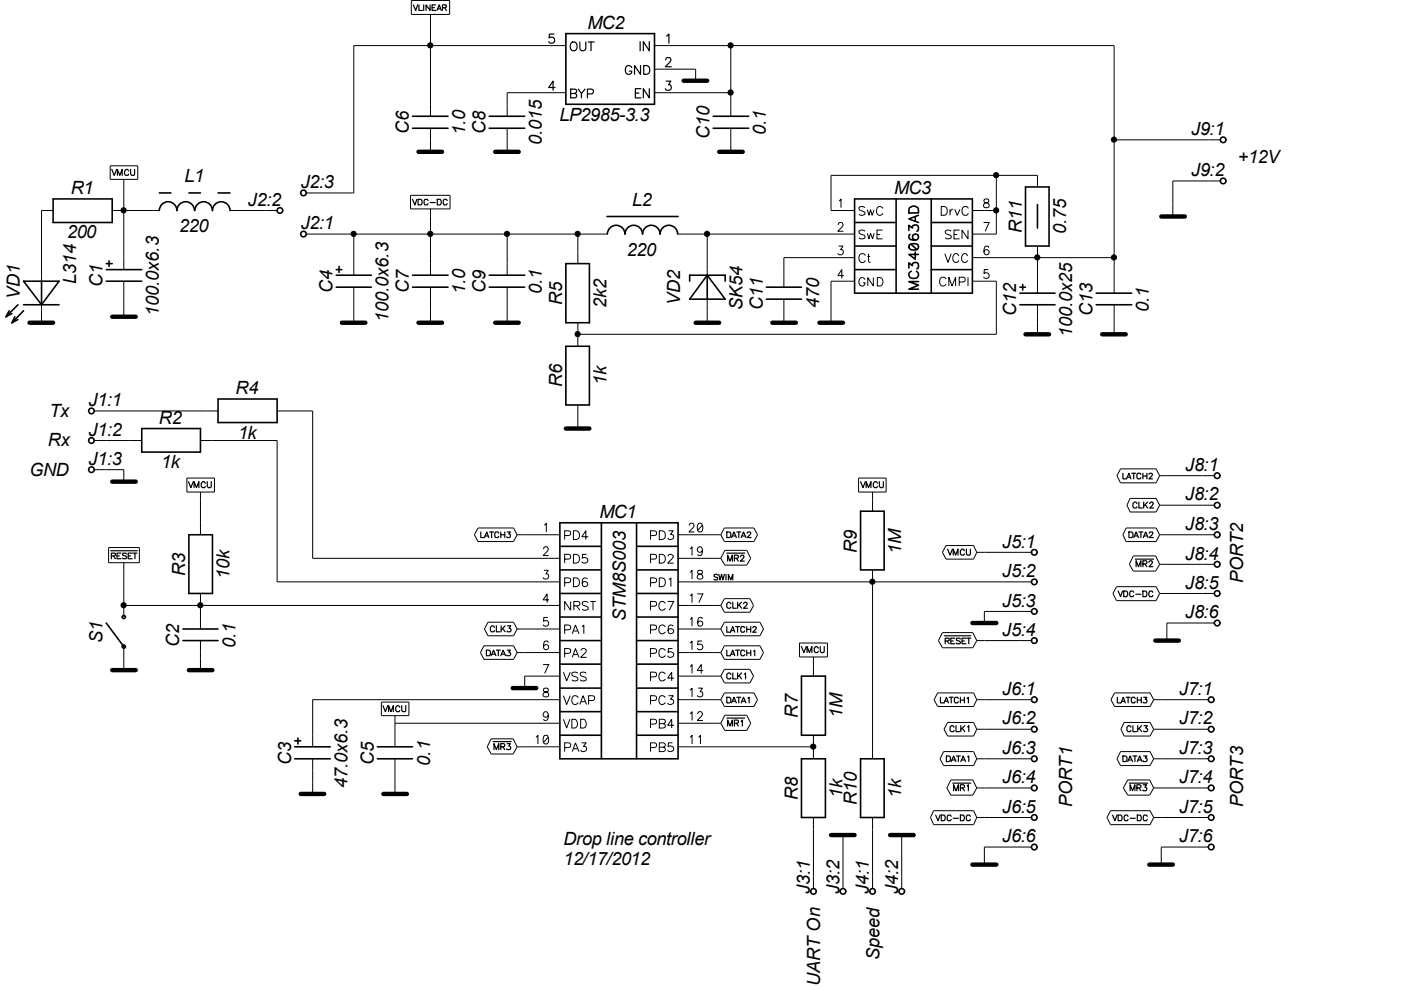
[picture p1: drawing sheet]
<svg xmlns="http://www.w3.org/2000/svg" width="297mm" height="210mm" viewBox="0 0 297 210" stroke-linecap="round" stroke-linejoin="round" font-family="sans-serif">
<g fill="#000" stroke="#000" stroke-width=".21">
<circle cx="91.2" cy="9.6" r=".55"/>
<circle cx="154.9" cy="9.6" r=".55"/>
<circle cx="154.9" cy="19.6" r=".55"/>
<circle cx="211.2" cy="37.1" r=".55"/>
<circle cx="236.2" cy="29.6" r=".55"/>
<circle cx="26.2" cy="44.6" r=".55"/>
<circle cx="75" cy="49.6" r=".55"/>
<circle cx="91.2" cy="49.6" r=".55"/>
<circle cx="107.5" cy="49.6" r=".55"/>
<circle cx="122.5" cy="49.6" r=".55"/>
<circle cx="149.9" cy="49.6" r=".55"/>
<circle cx="211.2" cy="44.6" r=".55"/>
<circle cx="219.9" cy="54.6" r=".55"/>
<circle cx="236.2" cy="54.6" r=".55"/>
<circle cx="122.5" cy="70.8" r=".55"/>
<circle cx="26.2" cy="128.3" r=".55"/>
<circle cx="42.5" cy="128.3" r=".55"/>
<circle cx="185" cy="123.3" r=".55"/>
<circle cx="172.4" cy="158.3" r=".55"/>
</g>
<g fill="none" stroke="#000" stroke-width=".21">
<path d="M87.2 .1h8.1v3h-8.1zM91.3 3.1v21.6M120 19.7h-12.5v5M120 9.7h-45v31.2h-10M138.8 14.7h8.7v2.4M138.8 19.7h16.1M138.8 9.7h97.4v52.5M154.9 9.7v15M23.4 35.2h5.8v2.8h-5.8zM26.2 38v19.2M91.3 27.2v5M107.5 27.2v5"/>
<path d="M154.9 27.2v5M211.2 37.2v12.4h-5M220 39.6v-2.4h-43.8v7.4h5M236.2 29.6h22.5M258.7 38.4h-10v7.5M11.3 44.6h-2.5v15M23.8 44.6h10M26.2 59.6v7.6M48.8 44.6h10M65 49.6h63.7M75 49.6v8.7M87 41.4h8.4v2.9h-8.4z"/>
<path d="M91.3 44.3v14M107.5 49.6v8.7M122.5 49.6v6.3M143.8 49.6h37.4M149.9 49.6v8.7M177.7 47.7l.2-.4a.55 .55 0 0 1 .7 .1 .55 .55 0 0 1-.1 .8l-.9 .8h1.2M177.8 52.2h.9l-.5 .7a.59 .59 0 0 1 .5 1 .59 .59 0 0 1-1.1-.2M177.9 42.6l.4-.4v1.8M178.9 58.4h-1.3l.9-1.2v1.8M181.2 59.6h-5v8.8M181.2 54.6h-15v6.3M183.4 59.3a.65 .65 0 0 0-.8-.4 .65 .65 0 0 0-.5 .6v.5a.64 .64 0 0 0 .7 .6 .64 .64 0 0 0 .6-.6h-.4"/>
<path d="M183.4 49a.73 .73 0 0 0-1.3 .2l.2 .3 .7 .3a.46 .46 0 0 1 .4 .6 .9 .9 0 0 1-1.3 0M183.4 44a.73 .73 0 0 0-1.3 .2l.2 .3 .7 .3a.46 .46 0 0 1 .4 .6 .9 .9 0 0 1-1.3 0M183.5 54.2l-.5-.4a.93 .93 0 0 0-.9 .9 .93 .93 0 0 0 .9 .9l.5-.4M183.9 49.5l.3 1.1 .4-1.1 .4 1.1 .3-1.1M183.9 44.5l.3 1.1 .4-1.1 .3 1.1 .4-1.1M183.9 54.4h.6M184.1 53.8v1.5l.1 .3h.4M185.2 58.9v1.7l-1.2-1.7v1.7M185.9 49.7h.7M186 58.9h.6a.95 .95 0 0 1 .6 .8 .95 .95 0 0 1-.6 .9h-.6zM187.1 48.8h-1.2v1.8h1.2M187.2 44.2a.7 .7 0 0 0-.8-.4 .7 .7 0 0 0-.6 .7 .76 .76 0 0 0 .4 1.1 .76 .76 0 0 0 1-.4"/>
<path d="M199.6 43.8a1.02 1.02 0 0 1 1.2 .5 1.02 1.02 0 0 1-.3 1.3h-.9zM200.3 53.8l.7 1.8 .7-1.8M200.6 59.2a.7 .7 0 0 0-.9-.4 .7 .7 0 0 0-.5 .7 .76 .76 0 0 0 .4 1.1 .76 .76 0 0 0 1-.4M201.4 44.4v1.2M201.7 49a.73 .73 0 0 0-1.3 .2l.2 .3 .7 .3a.46 .46 0 0 1 .4 .6 .9 .9 0 0 1-1.3 0M202.1 44.4h-.3l-.4 .6M202.3 49.7h.6M202.4 44.4l.5 1.2 .6-1.2M203.3 54.3a.65 .65 0 0 0-.8-.5 .65 .65 0 0 0-.5 .7v.5a.65 .65 0 0 0 .5 .6 .65 .65 0 0 0 .8-.4M203.4 59.8l1.1-.1 .1-.2v-.6l-.5-.1h-.7v1.8M203.5 48.8h-1.2v1.8h1.2M205.1 54.3a.65 .65 0 0 0-.7-.5 .65 .65 0 0 0-.5 .7v.5a.65 .65 0 0 0 .5 .6 .65 .65 0 0 0 .7-.4"/>
<path d="M205.2 48.8v1.8l-1.2-1.8v1.8M205.2 58.8v1.8M205.3 44.2a.7 .7 0 0 0-.8-.4 .7 .7 0 0 0-.5 .7 .76 .76 0 0 0 .3 1.1 .76 .76 0 0 0 1-.4M206.2 59.6h5v11.3h-88.7M206.2 44.6h5M206.2 54.6h30M208.5 47.2h1.2l-.8 1.8M208.7 42.3l-.1 .4 .3 .2a.64 .64 0 0 1 .7 .3 .64 .64 0 0 1-.1 .8h-.5a.51 .51 0 0 1-.5-.5 .51 .51 0 0 1 .5-.5l.5-.1 .1-.4a.6 .6 0 0 0-.9-.2zM209.5 57.2h-.8l-.1 .8a.63 .63 0 0 1 1 0 .63 .63 0 0 1-.2 .9 .63 .63 0 0 1-.9-.2M209.6 52.5a.48 .48 0 0 0-.7-.2 1.08 1.08 0 0 0 .3 1.7 .55 .55 0 0 0 .5-.5 .55 .55 0 0 0-.5-.6 .55 .55 0 0 0-.6 .5M220 52.2v10M8.8 64.6v3.8"/>
<path d="M75 60.9v7.5M91.3 60.9v7.5M107.5 60.9v7.5M122.5 68.4v5M149.9 63.4v5M166.2 63.4v5M201.2 60.6v-1.8l.6 1.8 .8-1.8v1.8M220 64.6v6.3M236.2 64.6v6.3M20.1 99.6h6.1v2.5M20.1 87.1h26.1M20.1 93.4h10"/>
<path d="M42.5 93.4h16.3v30h59.9M58.8 87.1h7.5v31.3h52.4M122.5 85.9v5M237.6 99.4h7.5l.8 1.5-.8 1.5h-7.5l-.8-1.5zM23 116.1h6.5v3.2h-6.5zM26.2 119.3v11.5M39.6 101.4h5.9v2.9h-5.9zM42.5 104.3v9.1M101.3 111.9h7.6l.7 1.5-.7 1.4h-7.6l-.7-1.4zM109.6 113.4h9.1M115.2 116.4l.2-.4a.55 .55 0 0 1 .8 .2 .55 .55 0 0 1-.2 .7l-.9 .9h1.2M115.4 111.4l.4-.5v1.9"/>
<path d="M119.7 118.5h1.1l.2-.3-.1-.5-.4-.2h-.8v1.9M119.7 113.6l1.1-.1 .2-.3-.1-.5-.4-.2h-.8v1.9M121.6 117.5a1.01 1.01 0 0 1 1.1 .4 1.01 1.01 0 0 1 0 1.2l-.5 .3h-.6zM121.6 112.5a1.01 1.01 0 0 1 1.1 .4 1.01 1.01 0 0 1 0 1.2l-.5 .3h-.6zM124.4 117.5h-.9l-.1 .9a.67 .67 0 0 1 1.1-.1 .67 .67 0 0 1-.2 1 .67 .67 0 0 1-.9-.2M124.7 113.8h-1.3l.8-1.3v1.9M137.9 118.5h1.1l.2-.3-.1-.5-.4-.2h-.8v1.9M137.9 113.6l1.1-.1 .2-.3-.1-.5-.4-.2h-.8v1.9M139.8 117.5a1.01 1.01 0 0 1 1.1 .4 1.01 1.01 0 0 1 0 1.2l-.5 .3h-.6zM139.8 112.5a1.01 1.01 0 0 1 1.1 .4 1.01 1.01 0 0 1 0 1.2l-.5 .3h-.6zM141.6 118v-.1a.57 .57 0 0 1 .7-.4 .57 .57 0 0 1 .4 .6l-1.1 1.3h1.2M141.7 112.5h1l-.5 .8a.59 .59 0 0 1 .6 .7 .59 .59 0 0 1-.8 .4l-.4-.3"/>
<path d="M143.8 118.4h9M143.8 113.4h9M146.1 111.4l.2-.4a.55 .55 0 0 1 .8 .2 .55 .55 0 0 1-.2 .7l-.9 .9h1.2M146.3 116.3l.4-.4v1.9M148.1 111l.4-.1a1.1 1.1 0 0 1 0 1.9h-.2a1.21 1.21 0 0 1-.2-1.8zM148.9 116.6a.55 .55 0 0 1-.7 .5 .55 .55 0 0 1-.2-.9 .55 .55 0 0 1 .8 .1 1.23 1.23 0 0 1-.4 1.5l-.4-.1-.1-.2M148.9 111.4l-1 1.1M153.6 111.9h6.3l.7 1.5-.7 1.4h-6.3l-.8-1.4zM153.7 116.7h4.6l.9 1.7-.9 1.4h-4.6l-.9-1.4zM182 101.4h5.9v2.9h-5.9zM185 104.3v4.1M200.6 115.7h5.8l.7 1.4-.7 1.4h-5.8l-.8-1.4z"/>
<path d="M207.1 117.1h11.6M238.8 111.9h6.3l.8 1.5-.8 1.4h-6.3l-.7-1.4zM239.6 105.7h5.5l.8 1.4-.8 1.5h-5.5l-.7-1.5zM240.3 117.9h4.7l.9 1.7-.9 1.5h-4.7l-.9-1.5zM245.9 119.6h11.6M245.9 107.1h11.6M245.9 100.9h11.6M245.9 113.4h11.6M26.2 137.1v5M26.2 128.4h92.5M42.5 125.8v7.6M42.5 135.8v6.3"/>
<path d="M102.6 136.9h6.3l.7 1.5-.7 1.4h-6.3l-.7-1.4zM103.5 131.9h5.4l.7 1.5-.7 1.4h-5.4l-.8-1.4zM109.6 133.4h9.1M109.6 138.4h9.1M115.3 120.9h.9l-.5 .8a.59 .59 0 0 1 .5 .9 .59 .59 0 0 1-1.1-.2M116.2 130.9h-.9l-.1 .9a.63 .63 0 0 1 1-.1 .63 .63 0 0 1-.1 1 .63 .63 0 0 1-1-.3M116.2 136.2a.48 .48 0 0 0-.7-.2 1.08 1.08 0 0 0 .3 1.8 .55 .55 0 0 0 .5-.6 .55 .55 0 0 0-.5-.5 .55 .55 0 0 0-.6 .5M116.4 127.2h-1.3l.9-1.3v1.9M119.7 133.5l1.1-.1 .2-.2-.1-.5-.4-.2h-.8v1.9M119.7 138.5l1.1-.1 .2-.2-.1-.5-.4-.2h-.8v1.9M119.7 123.5h1.1l.2-.3-.1-.5-.4-.2h-.8v1.9M121 127.5v1.9l-1.3-1.9v1.9"/>
<path d="M121.3 134.4l.7-1.9 .8 1.9M121.3 139.4l.7-1.9 .8 1.9M121.6 122.5a1.01 1.01 0 0 1 1.1 .4 1.01 1.01 0 0 1 0 1.2l-.5 .3h-.6zM121.6 133.8h.8M121.6 138.8h.8M121.7 128.5l1.1-.1 .1-.3v-.4l-.5-.2h-.7v1.9M122.3 128.5l.6 .9M123.2 137.9a.57 .57 0 0 1 .6-.4 .57 .57 0 0 1 .5 .5l-1.2 1.4h1.3M123.4 132.9l.4-.4v1.9M124.5 122.8a.58 .58 0 0 0-1 .1 1.1 1.1 0 0 0 .5 1.5 .58 .58 0 0 0 .6-.5 .58 .58 0 0 0-.5-.7 .58 .58 0 0 0-.7 .6M124.7 127.8a.73 .73 0 0 0-1.3 .1l.2 .4 .7 .2a.46 .46 0 0 1 .4 .6 .9 .9 0 0 1-1.3 0M125.1 127.5h1.2"/>
<path d="M125.7 127.5v1.9M137.9 133.5l1.1-.1 .2-.2-.1-.5-.4-.2h-.8v1.9M137.9 128.5h1.1l.2-.3-.1-.5-.4-.2h-.8v1.9M137.9 138.5l1.1-.1 .2-.2-.1-.5-.4-.2h-.8v1.9M137.9 123.5h1.1l.2-.3-.1-.5-.4-.2h-.8v1.9M139.8 122.5a1.01 1.01 0 0 1 1.1 .4 1.01 1.01 0 0 1 0 1.2l-.5 .3h-.6zM141.1 132.9a.7 .7 0 0 0-.9-.4 .7 .7 0 0 0-.5 .8 .76 .76 0 0 0 .3 1 .76 .76 0 0 0 1.1-.3M141.1 127.9a.7 .7 0 0 0-.9-.4 .7 .7 0 0 0-.5 .8 .76 .76 0 0 0 .3 1 .76 .76 0 0 0 1.1-.3M141.1 137.9a.7 .7 0 0 0-.9-.4 .7 .7 0 0 0-.5 .8 .76 .76 0 0 0 .3 1 .76 .76 0 0 0 1.1-.3M141.6 127.5h1.2l-.9 1.9M141.8 122.9l.4-.4v1.9M142.6 137.5h-.9l-.1 .9a.67 .67 0 0 1 1.1-.1 .67 .67 0 0 1-.2 1 .67 .67 0 0 1-.9-.3"/>
<path d="M142.7 132.8a.58 .58 0 0 0-1 .1 1.1 1.1 0 0 0 .5 1.5 .58 .58 0 0 0 .6-.5 .58 .58 0 0 0-.5-.7 .58 .58 0 0 0-.7 .6M143.8 128.4h9M143.8 133.4h9M143.8 138.4h9M143.8 123.4h74.9M146.3 131.3l.4-.4v1.9M146.3 126.3l.4-.4v1.9M146.3 136.3l.4-.4v1.9M146.3 121.3l.4-.4v1.9M147.8 125.9h1.2l-.8 1.9M148 121l-.1 .4 .3 .3a.64 .64 0 0 1 .7 .2 .64 .64 0 0 1-.1 .8l-.5 .1a.51 .51 0 0 1-.5-.6 .51 .51 0 0 1 .5-.4l.5-.2 .1-.3a.6 .6 0 0 0-.9-.3zM148.8 135.9h-.8l-.1 .9a.63 .63 0 0 1 1-.1 .63 .63 0 0 1-.2 1 .63 .63 0 0 1-.9-.3"/>
<path d="M148.9 131.2a.48 .48 0 0 0-.7-.2 1.08 1.08 0 0 0 .3 1.8 .55 .55 0 0 0 .5-.6 .55 .55 0 0 0-.5-.5 .55 .55 0 0 0-.6 .5M153.6 131.9h7.5l.8 1.5-.8 1.4h-7.5l-.8-1.4zM153.6 136.9h7.5l.8 1.5-.8 1.4h-7.5l-.8-1.4zM153.6 126.9h5.4l.8 1.5-.8 1.4h-5.4l-.8-1.4zM169.5 136.3h5.9v3h-5.9zM172.5 139.3v4.1M185 120.8v40.1M199.8 134.1h6.4l.9 1.7-.9 1.5h-6.4l-.8-1.5zM207.1 135.8h11.6M218.7 129.6h-10v2.5M236.7 124.4h8.4l.8 1.4-.8 1.6h-8.4l-.7-1.6zM245.9 125.8h11.6"/>
<path d="M257.5 132.1h-10.1v3.7M80.9 148.9h5.8v2.8h-5.8zM83.7 151.7v6.6M83.7 153.3h35M104.1 156.6h4.7l.8 1.7-.8 1.6h-4.7l-.8-1.6zM109.6 158.3h9.1M113.6 156.3l.4-.4v1.8M115.1 140.9h1.2l-.8 1.9M115.3 146l-.1 .4 .3 .3a.64 .64 0 0 1 .7 .2 .64 .64 0 0 1 0 .8l-.6 .1a.51 .51 0 0 1-.5-.6 .51 .51 0 0 1 .6-.5l.5-.1v-.4a.6 .6 0 0 0-.9-.2zM115.4 156l.4-.1a1.1 1.1 0 0 1 0 1.8h-.1a1.21 1.21 0 0 1-.3-1.7zM116.2 151.6a.55 .55 0 0 1-.7 .4 .55 .55 0 0 1-.2-.8 .55 .55 0 0 1 .9 0 1.23 1.23 0 0 1-.5 1.6l-.4-.1-.1-.2M116.2 156.3l-1 1.1"/>
<path d="M118.7 148.4h-52.4v9.9M118.7 143.4h-7.4v2.5M119.5 152.5l.6 1.9 .7-1.9M119.5 142.5l.6 1.9 .8-1.9M119.5 147.5l.6 1.9 .8-1.9M119.7 158.5l1.1-.1 .2-.2-.1-.5-.4-.2h-.8v1.9M121.2 152.5a.98 .98 0 0 1 1.2 .7 .98 .98 0 0 1-.6 1.2h-.6zM121.3 159.4l.7-1.9 .8 1.9M121.6 158.8h.8M122.5 142.8a.73 .73 0 0 0-1.3 .1l.2 .4 .7 .2a.46 .46 0 0 1 .4 .6 .9 .9 0 0 1-1.3 0M122.6 147.9a.7 .7 0 0 0-.8-.4 .7 .7 0 0 0-.6 .8 .76 .76 0 0 0 .4 1 .76 .76 0 0 0 1-.4M122.9 149.4l.7-1.9 .8 1.9"/>
<path d="M123.1 152.5a.98 .98 0 0 1 1.2 .7 .98 .98 0 0 1-.6 1.2h-.6zM123.2 148.8h.8M123.3 157.5h1l-.6 .8a.59 .59 0 0 1 .7 .6 .59 .59 0 0 1-.9 .5l-.4-.4M124.3 142.8a.73 .73 0 0 0-1.3 .1l.2 .4 .7 .2a.46 .46 0 0 1 .4 .6 .9 .9 0 0 1-1.3 0M124.8 148.5l1.1-.1 .2-.2-.1-.5-.4-.2h-.8v1.9M137.9 153.5l1.1-.1 .2-.2-.1-.5-.4-.2h-.8v1.9M137.9 143.5l1.1-.1 .2-.2-.1-.5-.4-.2h-.8v1.9M137.9 158.5l1.1-.1 .2-.2-.1-.5-.4-.2h-.8v1.9M137.9 148.5l1.1-.1 .2-.2-.1-.5-.4-.2h-.8v1.9M139.8 152.5h.7l.5 .2v.6l-.5 .1 .4 .1 .2 .3-.2 .5-1.1 .1zM139.8 157.5h.7l.5 .2v.6l-.5 .1 .4 .1 .2 .3-.2 .5-1.1 .1zM139.8 153.4h.7"/>
<path d="M139.8 158.4h.7M141.1 142.9a.7 .7 0 0 0-.9-.4 .7 .7 0 0 0-.5 .8 .76 .76 0 0 0 .3 1 .76 .76 0 0 0 1.1-.4M141.1 147.9a.7 .7 0 0 0-.9-.4 .7 .7 0 0 0-.5 .8 .76 .76 0 0 0 .3 1 .76 .76 0 0 0 1.1-.4M141.7 147.5h1l-.5 .8a.59 .59 0 0 1 .6 .6 .59 .59 0 0 1-.8 .5l-.4-.4M142.6 157.5h-.9l-.1 .8a.67 .67 0 0 1 1.1 0 .67 .67 0 0 1-.2 1 .67 .67 0 0 1-.9-.3M142.9 153.8h-1.3l.8-1.3v1.9M142.9 143.8h-1.3l.8-1.3v1.9M143.8 158.3h28.7M143.8 148.4h9M143.8 143.4h9M143.8 153.3h9M146.3 151.3l.4-.4v1.9"/>
<path d="M146.3 141.3l.4-.4v1.9M146.3 156.3l.4-.4v1.8M146.3 146.3l.4-.4v1.9M147.9 151.4l.2-.4a.55 .55 0 0 1 .7 .1 .55 .55 0 0 1-.1 .8l-.9 .9h1.2M148 145.9h.9l-.5 .8a.59 .59 0 0 1 .5 .9 .59 .59 0 0 1-1.1-.2M148.1 156.3l.4-.4v1.8M149.1 142.2h-1.3l.9-1.3v1.9M153.6 141.9h5.4l.8 1.5-.8 1.4h-5.4l-.8-1.4zM153.6 146.9h6.3l.7 1.5-.7 1.4h-6.3l-.8-1.4zM153.7 151.7h4.6l.9 1.6-.9 1.6h-4.6l-.9-1.6zM172.5 155.9v5M198.8 146.9h7.6l.7 1.5-.7 1.4h-7.6l-.8-1.4z"/>
<path d="M200.1 159.4h6.3l.7 1.5-.7 1.4h-6.3l-.8-1.4zM200.9 153.2h5.5l.7 1.4-.7 1.5h-5.5l-.7-1.5zM207.1 154.6h11.6M207.1 148.4h11.6M236.3 146.9h7.5l.8 1.5-.8 1.4h-7.5l-.8-1.4zM237.6 159.4h6.2l.8 1.5-.8 1.4h-6.2l-.8-1.4zM238.3 153.2h5.5l.8 1.4-.8 1.5h-5.5l-.6-1.5zM244.6 154.6h11.6M244.6 148.4h11.6M66.3 160.9v7.4M83.7 160.9v7.4M172.5 173.3v15"/>
<path d="M178.7 177.1v11.2M185 173.3v15M191.2 177.1v11.2M198 171.9h8.4l.7 1.4-.7 1.6h-8.4l-.7-1.6zM201.6 165.4h4.6l.9 1.7-.9 1.5h-4.6l-.9-1.5zM207.1 173.3h11.6M207.1 167.1h11.6M207.1 160.9h11.6M218.7 179.6h-10v3.7M235.5 171.9h8.3l.8 1.4-.8 1.6h-8.3l-.8-1.6zM239.1 165.4h4.7l.8 1.7-.8 1.5h-4.7l-.9-1.5zM244.6 173.3h11.6"/>
<path d="M244.6 167.1h11.6M244.6 160.9h11.6M256.2 179.6h-10v3.7"/>
</g>
<g fill="none" stroke="#000" stroke-width=".34">
<path d="M120 7.1h18.8v15h-18.8zM87.5 27.2h7.5M87.5 24.7h7.5M103.7 27.2h7.6M103.7 24.7h7.6M151.2 27.2h7.5M151.2 24.7h7.5M217.4 39.6h5v12.6h-5zM5 59.6h7.5l-3.7 5zM8.8 59.6v5M11.3 42.2h12.5v5h-12.5zM22.5 59.6h7.6"/>
<path d="M22.5 57.2h7.6M22.5 55.9h1.3M23.1 55.3v1.2M33.8 44.6a1.86 1.86 0 0 1 1.8-1.8 1.86 1.86 0 0 1 1.9 1.8 1.86 1.86 0 0 1 1.9-1.8 1.86 1.86 0 0 1 1.8 1.8M33.8 40.9h2.4M40 40.9h2.5M41.3 44.6a1.86 1.86 0 0 1 1.9-1.8 1.86 1.86 0 0 1 1.8 1.8 1.86 1.86 0 0 1 1.9-1.8 1.86 1.86 0 0 1 1.9 1.8M46.2 40.9h2.6M71.3 57.2h1.2M71.3 58.3h7.4M71.9 56.5v1.3M87.5 58.3h7.5"/>
<path d="M103.7 58.3h7.6M120 55.9h5v12.5h-5zM128.7 45.9h15.1M128.8 49.6a1.86 1.86 0 0 1 1.8-1.8 1.86 1.86 0 0 1 1.9 1.8 1.86 1.86 0 0 1 1.9-1.8 1.86 1.86 0 0 1 1.8 1.8 1.86 1.86 0 0 1 1.9-1.8 1.86 1.86 0 0 1 1.9 1.8 1.86 1.86 0 0 1 1.8-1.8 1.86 1.86 0 0 1 1.9 1.8M146.2 59.6v-1.3h7.6v1.3M149.9 58.3l3.9 5.1h-7.6zM149.9 58.3v5.1M181.2 52.2h8.8M181.2 57.2h8.8M181.2 42.2h25v20h-25zM181.2 47.2h8.8M190 42.2v20"/>
<path d="M192.7 56.8v-1.1l.8 .6a.65 .65 0 0 1 .7-.7 .65 .65 0 0 1 .5 .9l-.1 .3-.2 .2M192.7 48.9v-1.1l.8 .6a.65 .65 0 0 1 .7-.7 .65 .65 0 0 1 .5 .8l-.1 .4-.2 .1M192.8 51.9a1.79 1.79 0 0 1 1.8 0 .77 .77 0 0 1-.2 1 1.36 1.36 0 0 1-1.7-.5zM192.8 44.1a1.09 1.09 0 0 1 1.1-.4 1.09 1.09 0 0 1 .8 .8v.6h-2zM193 49.7a.6 .6 0 0 0-.2 .9 1.76 1.76 0 0 0 1.7 .2 .64 .64 0 0 0 .1-1 .64 .64 0 0 0-1 .2 .64 .64 0 0 0 .5 .9M193.1 51.7l1.3 1.2M193.2 57.5a.78 .78 0 0 0-.5 .9 .78 .78 0 0 0 .8 .6 .91 .91 0 0 0 .9-.1 .91 .91 0 0 0 .3-.9l-.4-.5M194.1 53.4v1.6l-1.4-1.1h2M194.1 45.9v1M194.7 59.7h-2l2 .8-2 .8h2M194.7 45.6l-2 .8 2 .8M197.4 52.2h8.8"/>
<path d="M197.4 57.2h8.8M197.4 47.2h8.8M197.4 42.2v20M220 43.4v5M1.9 65.9l-.6 1.3M2.5 66.5l-1.2 .7M3.1 67.2l-.6 1.2M3.8 67.7l-1.3 .7M3.8 64.6l-2.5 2.6M5 64.6h7.5M5 65.9l-2.5 2.5M71.3 60.9h7.4"/>
<path d="M87.5 60.9h7.5M103.7 60.9h7.6M120 73.4h5v12.5h-5zM162.5 60.9h7.4M162.5 63.4h7.4M216.2 60.9h1.2M216.2 64.6h7.5M216.2 62.2h7.5M216.8 60.3v1.2M232.4 64.6h7.5M232.4 62.2h7.5M30.1 90.9h12.4v5h-12.4z"/>
<path d="M46.2 84.6h12.6v5h-12.6zM40 113.4h5v12.4h-5zM118.7 110.8h25.1v50.1h-25.1zM118.7 115.8h8.8M127.5 110.8v50.1M135 110.8v50.1M135 115.8h8.8M182.5 108.4h5v12.4h-5zM22.5 132.1l3.7 5M38.8 135.8h7.4M38.8 133.4h7.4M118.7 125.8h8.8"/>
<path d="M118.7 120.8h8.8M118.7 135.8h8.8M118.7 130.8h8.8M135 125.8h8.8M135 120.8h8.8M135 135.8h8.8M135 130.8h8.8M62.5 158.3h7.5M62.5 157.1h1.3M63.2 156.5v1.2M80 158.3h7.5M118.7 155.9h8.8"/>
<path d="M118.7 150.9h8.8M118.7 140.8h8.8M118.7 145.9h8.8M135 155.9h8.8M135 150.9h8.8M135 140.8h8.8M135 145.9h8.8M169.9 143.4h5.1v12.5h-5.1zM62.5 160.9h7.5M80 160.9h7.5M169.9 160.9h5.1v12.4h-5.1zM182.5 160.9h5v12.4h-5z"/>
<circle cx="259.3" cy="38.4" r=".59"/>
<circle cx="259.3" cy="29.6" r=".59"/>
<circle cx="59.4" cy="44.6" r=".59"/>
<circle cx="64.3" cy="40.9" r=".59"/>
<circle cx="64.3" cy="49.6" r=".59"/>
<circle cx="19.4" cy="93.4" r=".59"/>
<circle cx="19.4" cy="99.6" r=".59"/>
<circle cx="19.4" cy="87.1" r=".59"/>
<circle cx="219.3" cy="117.1" r=".59"/>
<circle cx="258.1" cy="107.1" r=".59"/>
<circle cx="258.1" cy="100.9" r=".59"/>
<circle cx="258.1" cy="113.4" r=".59"/>
<circle cx="258.1" cy="119.6" r=".59"/>
<circle cx="26.2" cy="137.1" r=".34"/>
<circle cx="26.2" cy="130.8" r=".34"/>
<circle cx="219.3" cy="123.4" r=".59"/>
<circle cx="219.3" cy="129.6" r=".59"/>
<circle cx="219.3" cy="135.8" r=".59"/>
<circle cx="258.1" cy="132.1" r=".59"/>
<circle cx="258.1" cy="125.8" r=".59"/>
<circle cx="219.3" cy="148.3" r=".59"/>
<circle cx="219.3" cy="154.6" r=".59"/>
<circle cx="256.8" cy="148.3" r=".59"/>
<circle cx="256.8" cy="154.6" r=".59"/>
<circle cx="219.3" cy="167.1" r=".59"/>
<circle cx="219.3" cy="179.6" r=".59"/>
<circle cx="219.3" cy="173.3" r=".59"/>
<circle cx="219.3" cy="160.9" r=".59"/>
<circle cx="256.8" cy="173.3" r=".59"/>
<circle cx="256.8" cy="167.1" r=".59"/>
<circle cx="256.8" cy="179.6" r=".59"/>
<circle cx="256.8" cy="160.9" r=".59"/>
<circle cx="172.5" cy="189" r=".59"/>
<circle cx="178.7" cy="189" r=".59"/>
<circle cx="185" cy="189" r=".59"/>
<circle cx="191.2" cy="189" r=".59"/>
</g>
<g fill="none" stroke="#000" stroke-width=".25">
<path d="M87.6 1l.5 1.2 .5-1.2M88.8 1v1.2h.8M89.8 1v1.2M91.2 1v1.2l-.9-1.2v1.2M91.6 1.6h.5M92.4 1h-.8v1.2h.8M92.6 2.2l.5-1.2 .5 1.2M92.8 1.9h.6M93.8 1.6l.8-.1v-.5h-.8v1.2M94.2 1.6l.5 .6M117.4 7.2h-.9l-.1 .9a.68 .68 0 0 1 1-.1 .68 .68 0 0 1-.1 1.1 .68 .68 0 0 1-1-.3M117.7 18.6h-1.4l1-1.4v1.9"/>
<path d="M121 18.9h.8l.4 .2 .1 .3-.5 .4a.47 .47 0 0 1 .5 .5 .47 .47 0 0 1-.5 .5h-.8zM121 19.8h.8M121.2 9l.2-.1a.93 .93 0 0 1 1 .9 .93 .93 0 0 1-1 1 1.1 1.1 0 0 1-.2-1.8zM122.6 18.9l.7 .9v1M122.9 8.9v1.4a.65 .65 0 0 0 .7 .5 .65 .65 0 0 0 .6-.5v-1.4M124 18.9l-.7 .9M124.5 19.9l1.1-.1 .2-.3a.46 .46 0 0 0-.4-.6h-.9v1.9M124.7 8.9h1.3M125.3 8.9v1.9M133.9 14.3a.7 .7 0 0 0-.8-.4 .7 .7 0 0 0-.5 .8 .76 .76 0 0 0 .3 1 .76 .76 0 0 0 1-.4v-.2h-.5M134.7 19.7h.8M135.7 8.8v2"/>
<path d="M135.8 13.9v1.9l-1.3-1.9v1.9M135.9 18.8h-1.2v2h1.2M136.5 13.9a1.01 1.01 0 0 1 1.1 .4 1.01 1.01 0 0 1 0 1.2l-.5 .3h-.6zM137.7 18.8v2l-1.3-2v2M137.7 8.8v2l-1.3-2v2M141.1 12.7l.1-.3 .3-.2 .7 .2a.64 .64 0 0 1-.2 .8l-.9 1h1.2M141.2 17.2h1l-.5 .8a.62 .62 0 0 1 .6 .7 .62 .62 0 0 1-.8 .4l-.4-.3M141.3 7.6l.5-.4v2M23.7 35.9l.5 1.3 .5-1.3M24.9 37.2v-1.3l.5 1.3 .5-1.3v1.3M27.3 36.3l-.3-.4a.64 .64 0 0 0-.6 .7 .64 .64 0 0 0 .7 .6l.2-.3M27.7 35.9v.9l.2 .4h.5l.1-.2v-1.1"/>
<path d="M87.5 42.3l.5 1.1 .4-1.1M88.6 42.3h.5a.62 .62 0 0 1 .4 .6 .62 .62 0 0 1-.4 .5h-.5zM90.8 42.5a.44 .44 0 0 0-.5-.2 .44 .44 0 0 0-.4 .4v.3a.44 .44 0 0 0 .4 .5 .44 .44 0 0 0 .5-.3M91.2 42.9h1.1M92.7 42.3h.4a.62 .62 0 0 1 .5 .6 .62 .62 0 0 1-.5 .5h-.4zM94.8 42.5a.44 .44 0 0 0-.5-.2 .44 .44 0 0 0-.3 .4v.3a.44 .44 0 0 0 .3 .5 .44 .44 0 0 0 .5-.3M23.5 116.8h5.6M23.6 117.9l.8-.1 .1-.4-.9-.1v1.2M24 117.9l.5 .6M24.8 117.9h.5M25.7 117.3h-.9v1.2h.9M26.8 117.4l-.1-.1h-.6l-.1 .4 .6 .2 .2 .4-.1 .2h-.6l-.1-.2"/>
<path d="M27.2 117.9h.5M28 117.3h-.8v1.2h.8M28.2 117.3h.8M28.6 117.3v1.2M40 102.1l.5 1.3 .5-1.3M41.1 103.4v-1.3l.6 1.3 .5-1.3v1.3M43.5 102.5l-.2-.4a.64 .64 0 0 0-.7 .7 .64 .64 0 0 0 .7 .6l.2-.3M43.9 102.1v1l.3 .3h.4l.2-.2v-1.1M101.9 112.8v1.2h.8l.5-1.2 .4 1.2M102.9 113.6h.6M103.8 112.8h.8M104.2 112.8v1.2"/>
<path d="M105.7 113a.44 .44 0 0 0-.4-.2 .44 .44 0 0 0-.4 .4v.4a.44 .44 0 0 0 .4 .4 .44 .44 0 0 0 .4-.3M106.2 112.8v1.2M106.2 113.4h.8M107 112.8v1.2M107.5 112.8h.7l-.3 .4a.42 .42 0 0 1 .3 .7 .42 .42 0 0 1-.8-.1M154.1 112.8h.4a.62 .62 0 0 1 .5 .6 .62 .62 0 0 1-.5 .6h-.4zM154.1 117.3h3.8M154.3 119v-1.3l.5 1.3 .5-1.3v1.3M155.1 114l.5-1.2 .5 1.2M155.3 113.6h.6M155.7 118.4l.8-.1v-.4l-.2-.2h-.6v1.3M156.1 118.4l.4 .6"/>
<path d="M156.2 112.8h.9M156.6 112.8v1.2M157 118l.2-.3 .4 .1 .1 .3-.7 .9h.8M157.1 114l.5-1.2 .6 1.2M157.3 113.6h.6M158.4 113l.2-.2h.4l.2 .2-.2 .4-.6 .6h.9M182.5 102.1l.5 1.3 .5-1.3M183.6 103.4v-1.3l.5 1.3 .6-1.3v1.3M186 102.5l-.2-.4a.64 .64 0 0 0-.7 .7 .64 .64 0 0 0 .7 .6l.2-.3M186.4 102.1v1l.3 .3h.4l.2-.2v-1.1M200.9 116.4l.5 1.3 .5-1.3M202.1 117.7v-1.3l.5 1.3 .5-1.3v1.3"/>
<path d="M204.5 116.8l-.3-.4a.64 .64 0 0 0-.6 .7 .64 .64 0 0 0 .7 .6l.2-.3M204.9 116.4v1l.2 .3h.5l.1-.2v-1.1M238.1 100.3v1.2h.7l.6-1.2 .4 1.2M239 101.2h.6M239.4 112.8h.4a.62 .62 0 0 1 .4 .6 .62 .62 0 0 1-.4 .6h-.4zM239.9 100.3h.9M240.4 114l.5-1.2 .5 1.2M240.4 100.3v1.2M240.5 113.6h.6M240.7 118.5h3.9M241 106.8l-.2-.4a.64 .64 0 0 0-.6 .7 .64 .64 0 0 0 .7 .6l.1-.2M241.5 106.4v1.3h.7"/>
<path d="M241.5 112.8h.8M241.9 100.6a.44 .44 0 0 0-.5-.3 .44 .44 0 0 0-.4 .5v.3a.44 .44 0 0 0 .4 .4 .44 .44 0 0 0 .5-.2M241.9 112.8v1.2M242.3 119.6l.8-.1 .1-.4-.3-.2h-.6v1.3M242.3 100.3v1.2M242.3 100.9h.9M242.4 114l.5-1.2 .5 1.2M242.5 106.4v1.3M242.6 113.6h.6M242.7 119.6l.5 .6M242.8 107l.5 .7M243.2 100.3v1.2"/>
<path d="M243.3 106.4l-.8 .9M243.6 119.2l.2-.3 .5 .1v.3l-.7 .9h.8M243.6 100.6l.2-.3 .5 .1v.3l-.7 .8h.7M243.7 113l.1-.2h.5l.1 .2-.1 .4-.6 .6h.8M243.8 106.8l.2-.4 .4 .1 .1 .4-.7 .8h.8M103.1 137.9h.4a.62 .62 0 0 1 .5 .5 .62 .62 0 0 1-.5 .6h-.4zM104.1 139l.5-1.1 .6 1.1M104.3 138.7h.6M104.8 133l-.2-.3a.64 .64 0 0 0-.7 .7 .64 .64 0 0 0 .7 .6l.2-.3M105.2 132.7v1.3h.8M105.2 137.9h.9M105.7 137.9v1.1"/>
<path d="M106.2 139l.5-1.1 .5 1.1M106.3 132.7v1.3M106.3 138.7h.6M106.6 133.3l.5 .7M107.1 132.7l-.8 .8M107.5 137.9h.7l-.3 .4 .2 .1a.43 .43 0 0 1 0 .6 .43 .43 0 0 1-.7-.1M107.6 132.7h.7l-.4 .5h.2a.44 .44 0 0 1 .1 .7 .44 .44 0 0 1-.7-.1M152.1 121.9l-.2-.1-.5 .1v.3l.7 .3v.5h-.6l-.1-.2M152.4 121.8l.3 1.2 .3-1.2 .2 1.2 .4-1.2M153.9 121.8v1.2M154.1 137.9v1.1h.8l.5-1.1 .4 1.1M154.1 132.9v1.1h.8l.5-1.1 .4 1.1"/>
<path d="M154.4 123v-1.2l.5 1.2 .5-1.2v1.2M154.9 128l-.2-.3a.64 .64 0 0 0-.6 .7 .64 .64 0 0 0 .7 .6l.1-.3M155 138.7h.6M155 133.7h.6M155.4 127.7v1.3h.7M156 137.9h.8M156 132.9h.8M156.4 127.7v1.3M156.4 132.9v1.1M156.4 137.9v1.1M156.7 128.3l.5 .7M157.2 127.7l-.8 .8"/>
<path d="M157.6 128l.3-.3 .4 .1 .1 .3-.8 .9h.9M157.9 138.1a.44 .44 0 0 0-.5-.3 .44 .44 0 0 0-.3 .5v.3a.44 .44 0 0 0 .3 .4 .44 .44 0 0 0 .5-.2M157.9 133.1a.44 .44 0 0 0-.5-.2 .44 .44 0 0 0-.3 .4v.3a.44 .44 0 0 0 .3 .4 .44 .44 0 0 0 .5-.2M158.3 132.9v1.1M158.3 137.9v1.1M158.3 138.4h.9M158.3 133.4h.9M159.2 132.9v1.1M159.2 137.9v1.1M159.6 133.1l.2-.2h.5l.1 .3-.8 .8h.8M159.8 138.1l.2-.2v1.1M169.9 137.1l.5 1.3 .5-1.3"/>
<path d="M171.1 138.4v-1.3l.5 1.3 .5-1.3v1.3M173.5 137.4l-.3-.3a.64 .64 0 0 0-.6 .7 .64 .64 0 0 0 .7 .6l.2-.3M173.9 137.1v.9l.3 .4h.4l.2-.2v-1.1M200.2 134.8h5.6M200.4 135.9l.8-.1 .1-.4-.9-.1v1.2M200.8 135.9l.5 .6M201.6 135.9h.5M202.4 135.3h-.8v1.2h.8M203.6 135.5l-.1-.2h-.6l-.1 .4 .6 .2 .2 .4-.1 .2h-.6l-.1-.2M204 135.9h.5M204.8 135.3h-.8v1.2h.8M205 135.3h.8"/>
<path d="M205.4 135.3v1.2M237.1 125.3l.5 1.2 .4-1.2M238.3 125.3h.4a.62 .62 0 0 1 .4 .6 .62 .62 0 0 1-.4 .6h-.4zM240.4 125.6a.44 .44 0 0 0-.5-.3 .44 .44 0 0 0-.4 .4v.4a.44 .44 0 0 0 .4 .4 .44 .44 0 0 0 .5-.2M240.8 126h1.1M240.9 120.2v-1.3l.5 1.3 .5-1.3v1.3M242.3 125.3h.4a.62 .62 0 0 1 .5 .6 .62 .62 0 0 1-.5 .6h-.4zM244.4 125.6a.44 .44 0 0 0-.5-.3 .44 .44 0 0 0-.3 .4v.4a.44 .44 0 0 0 .3 .4 .44 .44 0 0 0 .5-.2M81.2 149.6l.5 1.3 .5-1.3M82.4 150.9v-1.3l.5 1.3 .5-1.3v1.3M84.8 150l-.3-.4a.64 .64 0 0 0-.6 .7 .64 .64 0 0 0 .7 .6l.2-.3M85.2 149.6v1l.2 .3h.5l.1-.2v-1.1"/>
<path d="M104.6 157.2h3.8M104.7 158.9v-1.2l.5 1.2 .5-1.2v1.2M106.2 158.3h.7l.1-.5-.2-.1h-.6v1.2M106.6 158.3l.4 .6M107.5 157.7h.7l-.3 .5h.1a.44 .44 0 0 1 .1 .7 .44 .44 0 0 1-.7-.1M154.1 147.8h.4a.62 .62 0 0 1 .5 .6 .62 .62 0 0 1-.5 .6h-.4zM154.1 152.2h3.8M154.3 153.9v-1.2l.5 1.2 .5-1.2v1.2M154.9 143l-.2-.3a.64 .64 0 0 0-.6 .7 .64 .64 0 0 0 .7 .5l.1-.2M155.1 149l.5-1.2 .5 1.2M155.3 148.7h.6M155.4 142.7v1.2h.7"/>
<path d="M155.7 153.3h.8v-.5l-.2-.1h-.6v1.2M156.1 153.3l.4 .6M156.2 147.8h.9M156.4 142.7v1.2M156.6 147.8v1.2M156.7 143.3l.5 .6M157.1 152.9l.3-.2v1.2M157.1 149l.5-1.2 .6 1.2M157.2 142.7l-.8 .8M157.3 148.7h.6M157.8 142.9l.3-.2v1.2M158.6 148l.2-.2v1.2"/>
<path d="M199.4 147.8v1.2h.8l.5-1.2 .4 1.2M200.3 148.7h.6M201.3 147.8h.8M201.7 147.8v1.2M202.3 154.2l-.3-.3a.64 .64 0 0 0-.6 .6 .64 .64 0 0 0 .7 .6l.2-.2M202.7 153.9v1.2h.8M203.2 148.1a.44 .44 0 0 0-.5-.3 .44 .44 0 0 0-.3 .5v.3a.44 .44 0 0 0 .3 .4 .44 .44 0 0 0 .5-.2M203.6 147.8v1.2M203.6 148.4h.9M203.7 153.9v1.2M204 154.4l.6 .7M204.5 147.8v1.2"/>
<path d="M204.6 153.9l-.9 .8M205.1 148.1l.2-.3v1.2M205.1 154.1l.3-.2v1.2M236.9 147.8v1.2h.8l.5-1.2 .4 1.2M237.8 148.7h.6M238.8 147.8h.8M239.2 147.8v1.2M239.8 154.2l-.3-.3a.64 .64 0 0 0-.6 .6 .64 .64 0 0 0 .7 .6l.2-.2M240.2 153.9v1.2h.8M240.7 148.1a.44 .44 0 0 0-.5-.3 .44 .44 0 0 0-.3 .5v.3a.44 .44 0 0 0 .3 .4 .44 .44 0 0 0 .5-.2M241.1 148.4h.9M241.1 147.8v1.2"/>
<path d="M241.2 153.9v1.2M241.6 154.4l.5 .7M242 147.8v1.2M242.1 153.9l-.9 .8M242.5 147.8h.7l-.4 .5a.42 .42 0 0 1 .3 .6 .42 .42 0 0 1-.7 0M242.6 153.9h.6l-.3 .5h.2a.44 .44 0 0 1 .1 .7 .44 .44 0 0 1-.7-.1M198.4 172.8l.5 1.2 .4-1.2M199.6 172.8h.4a.62 .62 0 0 1 .4 .6 .62 .62 0 0 1-.4 .6h-.4zM200.7 160.3h.4a.62 .62 0 0 1 .4 .6 .62 .62 0 0 1-.4 .6h-.4zM201.7 173.1a.44 .44 0 0 0-.5-.3 .44 .44 0 0 0-.4 .4v.4a.44 .44 0 0 0 .4 .4 .44 .44 0 0 0 .5-.2M201.7 161.5l.5-1.2 .5 1.2M201.8 161.1h.6"/>
<path d="M202 166h3.8M202.1 173.5h1.1M202.2 167.7v-1.3l.5 1.3 .5-1.3v1.3M202.8 160.3h.8M203.2 160.3v1.2M203.6 172.8h.4a.62 .62 0 0 1 .5 .6 .62 .62 0 0 1-.5 .6h-.4zM203.6 167.1l.8-.1 .1-.4-.3-.2h-.6v1.3M203.7 161.5l.5-1.2 .5 1.2M203.9 161.1h.6M204 167.1l.5 .6M205.1 166.6l.2-.2v1.3M205.1 160.5l.3-.2v1.2"/>
<path d="M205.7 173.1a.44 .44 0 0 0-.5-.3 .44 .44 0 0 0-.3 .4v.4a.44 .44 0 0 0 .3 .4 .44 .44 0 0 0 .5-.2M235.9 172.8l.5 1.2 .4-1.2M237.1 172.8h.4a.62 .62 0 0 1 .4 .6 .62 .62 0 0 1-.4 .6h-.4zM238.1 160.3h.4a.62 .62 0 0 1 .5 .6 .62 .62 0 0 1-.5 .6h-.4zM239.1 161.5l.5-1.2 .5 1.2M239.2 173.1a.44 .44 0 0 0-.5-.3 .44 .44 0 0 0-.4 .4v.4a.44 .44 0 0 0 .4 .4 .44 .44 0 0 0 .5-.2M239.3 161.1h.6M239.4 166h3.9M239.6 167.7v-1.3l.5 1.3 .5-1.3v1.3M239.6 173.5h1.1M240.2 160.3h.8M240.6 160.3v1.2"/>
<path d="M241 167.1l.8-.1 .1-.4-.3-.2h-.6v1.3M241.1 172.8h.5a.62 .62 0 0 1 .4 .6 .62 .62 0 0 1-.4 .6h-.5zM241.1 161.5l.5-1.2 .5 1.2M241.3 161.1h.6M241.5 167.1l.4 .6M242.4 166.4h.7l-.4 .5h.2a.44 .44 0 0 1 .1 .7 .44 .44 0 0 1-.7-.1M242.5 160.3h.7l-.4 .4 .3 .1a.43 .43 0 0 1-.1 .6 .43 .43 0 0 1-.6-.1M243.2 173.1a.44 .44 0 0 0-.4-.3 .44 .44 0 0 0-.4 .4v.4a.44 .44 0 0 0 .4 .4 .44 .44 0 0 0 .4-.2"/>
</g>
<g fill="none" stroke="#000" stroke-width=".93">
<path d="M144.9 17.1h5M88.7 32.2h5M105 32.2h5M152.5 32.2h5M246.2 45.9h5M6.3 68.4h5M23.8 67.2h5M72.5 68.4h5M88.7 68.4h5M105 68.4h5M147.5 68.4h5M163.7 68.4h5"/>
<path d="M173.7 68.4h5M217.4 70.9h5M233.7 70.9h5M120 90.9h5M23.8 102.1h5M206.2 132.1h5M244.9 135.8h5M23.8 142.1h5M40 142.1h5M108.7 145.9h5M63.8 168.3h4.9M81.3 168.3h5"/>
<path d="M176.2 177.1h5M188.7 177.1h5M206.2 183.3h5M243.7 183.3h5"/>
</g>
<g font-size="3.9">
<text x="124.5" y="6.1">MC2</text>
<text x="86.7" y="28.5" transform="rotate(-90 86.7 28.5)">C6</text>
<text x="98.6" y="28.6" transform="rotate(-90 98.6 28.6)">1.0</text>
<text x="103" y="28.5" transform="rotate(-90 103 28.5)">C8</text>
<text x="118.6" y="25.6">LP2985-3.3</text>
<text x="150.5" y="29.5" transform="rotate(-90 150.5 29.5)">C10</text>
<text x="162.4" y="28.6" transform="rotate(-90 162.4 28.6)">0.1</text>
<text x="252.6" y="28.6">J9:1</text>
<text x="114.9" y="30.8" transform="rotate(-90 114.9 30.8)">0.015</text>
<text x="262.5" y="34.6">+12V</text>
<text x="15" y="41.2">R1</text>
<text x="39.1" y="38.6">L1</text>
<text x="63.8" y="39.9">J2:3</text>
<text x="189.6" y="41.2">MC3</text>
<text x="252.6" y="37.4">J9:2</text>
<text x="52.6" y="43.6">J2:2</text>
<text x="134" y="43.6">L2</text>
<text x="14.2" y="50.6">200</text>
<text x="38" y="49.3">220</text>
<text x="63.8" y="48.6">J2:1</text>
<text x="216.7" y="49.5" transform="rotate(-90 216.7 49.5)">R11</text>
<text x="226.1" y="49.7" transform="rotate(-90 226.1 49.7)">0.75</text>
<text x="132.9" y="54.3">220</text>
<text x="4.2" y="63.4" transform="rotate(-90 4.2 63.4)">VD1</text>
<text x="16.2" y="60.1" transform="rotate(-90 16.2 60.1)">L314</text>
<text x="21.8" y="60.9" transform="rotate(-90 21.8 60.9)">C1</text>
<text x="70.5" y="62.2" transform="rotate(-90 70.5 62.2)">C4</text>
<text x="86.7" y="62.2" transform="rotate(-90 86.7 62.2)">C7</text>
<text x="98.6" y="62.4" transform="rotate(-90 98.6 62.4)">1.0</text>
<text x="103" y="62.2" transform="rotate(-90 103 62.2)">C9</text>
<text x="114.9" y="62.4" transform="rotate(-90 114.9 62.4)">0.1</text>
<text x="119.2" y="64.7" transform="rotate(-90 119.2 64.7)">R5</text>
<text x="128.6" y="65.3" transform="rotate(-90 128.6 65.3)">2k2</text>
<text x="144.2" y="64.7" transform="rotate(-90 144.2 64.7)">VD2</text>
<text x="157.4" y="65.7" transform="rotate(-90 157.4 65.7)">SK54</text>
<text x="161.7" y="65.7" transform="rotate(-90 161.7 65.7)">C11</text>
<text x="173.7" y="65.4" transform="rotate(-90 173.7 65.4)">470</text>
<text x="33.7" y="67" transform="rotate(-90 33.7 67)">100.0x6.3</text>
<text x="82.4" y="68.3" transform="rotate(-90 82.4 68.3)">100.0x6.3</text>
<text x="215.5" y="67" transform="rotate(-90 215.5 67)">C12</text>
<text x="227.3" y="71.5" transform="rotate(-90 227.3 71.5)">100.0x25</text>
<text x="231.6" y="67" transform="rotate(-90 231.6 67)">C13</text>
<text x="243.6" y="66.1" transform="rotate(-90 243.6 66.1)">0.1</text>
<text x="50" y="83.6">R4</text>
<text x="119.2" y="82.1" transform="rotate(-90 119.2 82.1)">R6</text>
<text x="128.6" y="81.7" transform="rotate(-90 128.6 81.7)">1k</text>
<text x="10.5" y="88.3">Tx</text>
<text x="18.8" y="86.1">J1:1</text>
<text x="33.7" y="89.8">R2</text>
<text x="10.2" y="94.6">Rx</text>
<text x="18.8" y="92.4">J1:2</text>
<text x="50.5" y="93">1k</text>
<text x="6.3" y="100.9">GND</text>
<text x="18.8" y="98.6">J1:3</text>
<text x="34.2" y="99.2">1k</text>
<text x="251.3" y="99.8">J8:1</text>
<text x="251.3" y="106.1">J8:2</text>
<text x="127.1" y="109.8">MC1</text>
<text x="251.3" y="112.4">J8:3</text>
<text x="181.7" y="117.2" transform="rotate(-90 181.7 117.2)">R9</text>
<text x="191.1" y="117.4" transform="rotate(-90 191.1 117.4)">1M</text>
<text x="212.5" y="116.1">J5:1</text>
<text x="251.3" y="118.6">J8:4</text>
<text x="39.3" y="122.2" transform="rotate(-90 39.3 122.2)">R3</text>
<text x="48.7" y="122.8" transform="rotate(-90 48.7 122.8)">10k</text>
<text x="212.5" y="122.4">J5:2</text>
<text x="251.3" y="124.8">J8:5</text>
<text x="263.6" y="123.7" transform="rotate(-90 263.6 123.7)">PORT2</text>
<text x="132.7" y="131.8" transform="rotate(-90 132.7 131.8)">STM8S003</text>
<text x="212.5" y="128.6">J5:3</text>
<text x="251.3" y="131.1">J8:6</text>
<text x="21.8" y="136.4" transform="rotate(-90 21.8 136.4)">S1</text>
<text x="38" y="137.2" transform="rotate(-90 38 137.2)">C2</text>
<text x="50" y="137.3" transform="rotate(-90 50 137.3)">0.1</text>
<text x="212.5" y="134.8">J5:4</text>
<text x="212.5" y="147.3">J6:1</text>
<text x="250" y="147.3">J7:1</text>
<text x="169.2" y="152.2" transform="rotate(-90 169.2 152.2)">R7</text>
<text x="178.6" y="152.3" transform="rotate(-90 178.6 152.3)">1M</text>
<text x="212.5" y="153.6">J6:2</text>
<text x="250" y="153.6">J7:2</text>
<text x="212.5" y="159.9">J6:3</text>
<text x="250" y="159.9">J7:3</text>
<text x="61.7" y="162.2" transform="rotate(-90 61.7 162.2)">C3</text>
<text x="73.7" y="167.1" transform="rotate(-90 73.7 167.1)">47.0x6.3</text>
<text x="79.2" y="162.2" transform="rotate(-90 79.2 162.2)">C5</text>
<text x="91.2" y="162.3" transform="rotate(-90 91.2 162.3)">0.1</text>
<text x="212.5" y="166">J6:4</text>
<text x="250" y="166">J7:4</text>
<text x="169.2" y="169.6" transform="rotate(-90 169.2 169.6)">R8</text>
<text x="178.6" y="169.2" transform="rotate(-90 178.6 169.2)">1k</text>
<text x="181.7" y="170.7" transform="rotate(-90 181.7 170.7)">R10</text>
<text x="191.1" y="169.2" transform="rotate(-90 191.1 169.2)">1k</text>
<text x="212.5" y="172.3">J6:5</text>
<text x="227.3" y="171.1" transform="rotate(-90 227.3 171.1)">PORT1</text>
<text x="250" y="172.3">J7:5</text>
<text x="263.6" y="171.1" transform="rotate(-90 263.6 171.1)">PORT3</text>
<text x="119.5" y="179.3">Drop line controller</text>
<text x="212.5" y="178.6">J6:6</text>
<text x="250" y="178.6">J7:6</text>
<text x="119.5" y="183.5">12/17/2012</text>
<text x="171.7" y="189.6" transform="rotate(-90 171.7 189.6)">J3:1</text>
<text x="178" y="189.6" transform="rotate(-90 178 189.6)">J3:2</text>
<text x="184.2" y="189.6" transform="rotate(-90 184.2 189.6)">J4:1</text>
<text x="190.4" y="189.6" transform="rotate(-90 190.4 189.6)">J4:2</text>
<text x="186.4" y="203.6" transform="rotate(-90 186.4 203.6)">Speed</text>
<text x="173.9" y="209.1" transform="rotate(-90 173.9 209.1)">UART On</text>
</g>
</svg>
